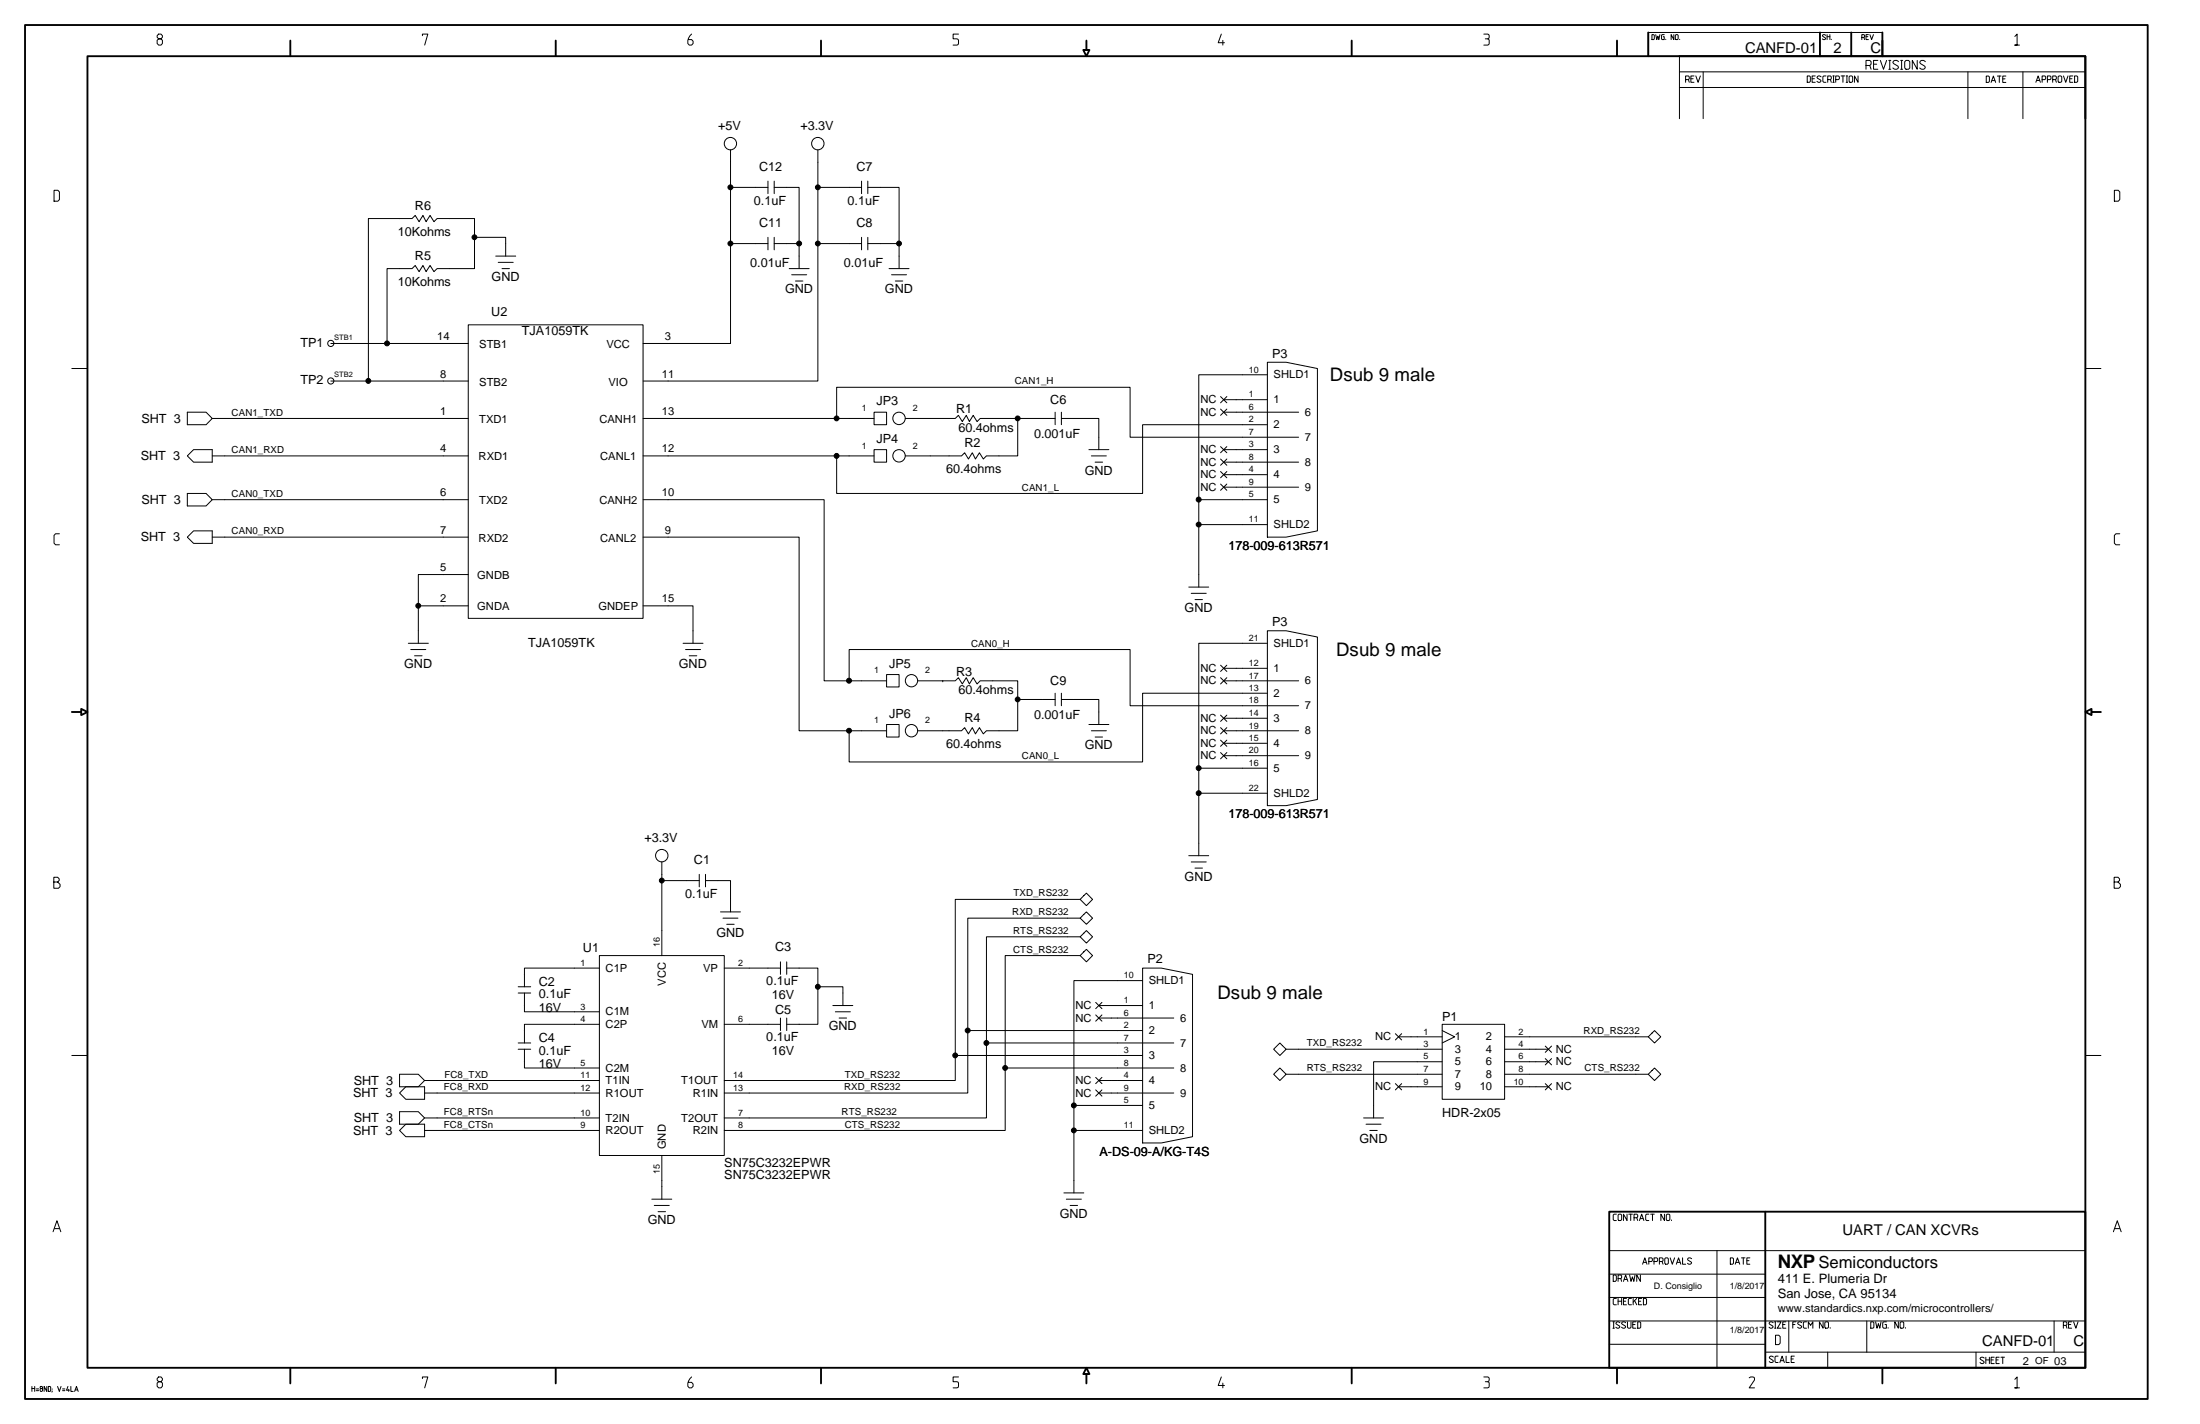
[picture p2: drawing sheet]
<svg xmlns="http://www.w3.org/2000/svg" width="432mm" height="279mm" viewBox="0 0 432 279" stroke-linecap="round" stroke-linejoin="round" font-family="sans-serif">
<g fill="none" stroke="#000" stroke-width=".2">
<path d="M31.1 6.7l-.3 .3v.3l.3 .3h.5l.3 .3v.6l-.3 .3h-.5l-.3-.3v-.6l.3-.3h.5l.3-.3v-.3l-.3-.3zM82.9 7v-.3h1.1l-.6 2.1M135.7 6.7a2.04 2.04 0 0 0-.7 1.8l.3 .3h.4l.3-.3v-.4l-.3-.3h-.6M188.1 6.7h-1v.9h.7l.3 .3-.1 .8-.9 .1M239.7 6.7l-.6 1.7h1.2M240 7.9v.9M291.2 6.7h.8a.55 .55 0 0 1 .2 .8l-.2 .1M291.5 7.6l.7 .1 .1 .8-.3 .3h-.8M324.2 6.8h.4l.1 .1v.7l-.1 .2h-.4zM325 6.8l.2 1 .2-.7 .2 .7 .2-1M326.6 6.8h-.4l-.1 .1 .1 .9h.4v-.6h-.1M326.9 7.7v.1"/>
<path d="M328.5 6.8v1l-.5-1v1M329 6.8l.4 .1v.7l-.2 .2-.4-.2v-.7zM329.6 11v12.3M329.6 17.2h79.7M329.6 14.1h79.7M329.7 7.7v.1M330.8 15.6h.6l.2-.1v-.4l-.2-.2h-.6v1.3M331.4 15.6l.2 .6M331.9 15.5h.4M332.5 14.9h-.6v1.3h.6M332.8 14.9l.5 1.3 .4-1.3M334.3 14.1v9.2"/>
<path d="M354.7 14.9h.5l.1 .2v.9l-.1 .2h-.5zM355.7 15.5h.4M356.3 14.9h-.6v1.3h.6M357.4 15.1a.47 .47 0 0 0-.8 .1l.7 .5v.3a.49 .49 0 0 1-.7 0M358.3 6.9l-.2-.1-.3 .1v.2l.5 .5-.2 .2-.4-.2M358.4 14.9h-.5l-.1 .2v.9l.1 .2h.5M358.6 6.8v1M358.6 7.2h.6M358.7 15.6h.6l.1-.1v-.4l-.1-.2h-.6v1.3M359.2 6.8v1M359.3 15.6l.1 .6M359.4 7.7v.1"/>
<path d="M359.7 14.9h.3M359.7 16.2h.3M359.9 14.9v1.3M360.3 15.6h.5l.2-.1v-.4l-.2-.2h-.5v1.3M361.4 14.9h.7M361.7 14.9v1.3M362.4 14.9h.2M362.4 16.2h.2M362.5 14.9v1.3M363.1 14.9h.4l.1 .2v.9l-.1 .2h-.4l-.2-.2v-.9zM364.7 14.9v1.3l-.7-1.3v1.3M365.4 7.3h.4l.2-.1-.2-.4h-.4v1"/>
<path d="M365.8 7.3l.2 .5M366.2 12.8h.8l.2-.2v-.5l-.2-.2h-.8v1.7M366.2 7.2h.4M366.7 6.8h-.5v1h.5M367 12.8l.2 .8M367 6.8l.3 1 .4-1M367.7 12.6h.6M368.6 11.9h-.9v1.7h.9M369.1 11.9l.6 1.7 .6-1.7M369.5 6.4h-46v4.6h46M370.7 13.6h.4M370.7 11.9h.4"/>
<path d="M370.9 11.9v1.7M372.6 12.1a.62 .62 0 0 0-1.1 .1l.1 .3 .9 .5 .1 .2-.1 .3a.7 .7 0 0 1-1-.2M373 13.6h.4M373 11.9h.4M373.2 11.9v1.7M374.1 11.9h.5l.2 .2v1.2l-.2 .3h-.5l-.3-.3v-1.2zM376.3 11.9v1.7l-1-1.7v1.7M377.9 12.1a.62 .62 0 0 0-1.1 .1l.1 .3 .9 .5 .1 .2-.1 .3a.68 .68 0 0 1-1-.2M386.2 14.1v9.2M389.8 14.9h.5l.2 .2v.9l-.2 .2h-.5zM390.8 16.2l.4-1.3 .5 1.3M391 15.8h.5"/>
<path d="M392 14.9h.7M392.4 14.9v1.3M393.1 15.5h.4M393.7 14.9h-.6v1.3h.6M395.5 7.2l.4-.5v2.1h-.4h.9M397 14.1v9.2M399.6 16.2l.4-1.3 .5 1.3M399.8 15.8h.5M400.8 15.6h.5l.2-.1v-.4l-.2-.2h-.5v1.3M401.8 15.6h.6l.1-.1v-.4l-.1-.2h-.6v1.3M402.9 15.6h.5l.2-.1v-.4l-.2-.2h-.5v1.3M403.4 15.6l.2 .6"/>
<path d="M404.1 14.9h.4l.2 .2v.9l-.2 .2h-.4l-.2-.2v-.9zM405 14.9l.4 1.3 .5-1.3M406.2 15.5h.5M406.8 14.9h-.6v1.3h.6M407.2 14.9h.4l.2 .2v.9l-.2 .2h-.4zM10.6 37.3h.8l.3 .4v1.5l-.3 .3h-.8zM143.4 36.8h7.3M143.4 29.4v38h-17.2M150.7 35.5v2.5M152 36.8h4.8v15.9M152 35.5v2.5M160.5 29.4v45.4h-34.3"/>
<path d="M160.5 36.8h8.6M169.1 35.5v2.5M170.3 36.8h6.2v15.9M170.3 35.5v2.5M415 37.3h.8l.3 .4v1.5l-.3 .3h-.8zM93.1 46.6h6.2v3.6M97.3 50.2h3.9M97.8 51.5h2.9M98.5 52.7h1.5M150.7 46.6v2.4M150.7 47.8h-7.3M152 47.8h4.8"/>
<path d="M152 46.6v2.4M154.9 52.7h3.9M155.4 53.9h2.9M156.1 55.1h1.5M160.5 47.8h8.6M169.1 46.6v2.4M170.3 47.8h6.2M170.3 46.6v2.4M174.5 52.7h3.9M175 53.9h2.9M175.7 55.1h1.5M14.1 72.3h3.1"/>
<path d="M76 67.4v-14.7h4.9l.6-.6 .8 1.2 .7-1.2 .6 1.2 .8-1.2 .8 1.2 .6-.6h7.3v-9.8h-7.3l-.6 .6-.8-1.2-.8 1.2-.6-1.2-.7 1.2-.8-1.2-.6 .6h-8.6v31.9M91.9 67.4h-27M91.9 74.8h-27M91.9 63.7h34.3v57.6h-34.3zM239.6 77.8l1.2 1.2M240.2 78.4h8.6M240.8 77.8l-1.2 1.2M248.8 71.1h3.6l6.2 1.2v31.9l-6.2 1.2h-3.6zM248.8 73.5h-13.5v41.7M409.3 72.3h3M36.8 80.9h3.6l1.3 1.2-1.3 1.2h-3.6zM36.8 96.8h3.6l1.3 1.2-1.3 1.3h-3.6z"/>
<path d="M38 88.2h3.7v2.5h-3.7l-1.2-1.2zM91.9 98h-50.2M91.9 82.1h-50.2M91.9 89.5h-50.2M126.2 98h35.6v35.6h12.2M126.2 82.1h45.4M126.2 89.5h45.4M164.2 82.1v-6.1h57.6v9.8h33.1M171.6 80.9h2.4v2.4h-2.4zM171.6 88.2h2.4v2.5h-2.4zM177.7 82.1h9.8l.6-.6 .8 1.2 .8-1.2 .6 1.2 .7-1.2 .8 1.2 .6-.6h14.7M199.7 82.1v7.4h-6.1l-.6 .6-.8-1.3-.7 1.3-.7-1.3-.7 1.3-.8-1.3-.6 .7h-11"/>
<path d="M207.1 80.9v2.4M208.3 80.9v2.4M208.3 82.1h7.4v6.1M213.7 88.2h3.9M214.2 89.5h2.9M214.9 90.7h1.5M235.3 98h13.5M239.6 80.3l1.2 1.2M239.6 87.6l1.2 1.2M239.6 90.1l1.2 1.2M239.6 92.5l1.2 1.2M239.6 95l1.2 1.2"/>
<path d="M240.2 88.2h8.6M240.2 93.1h8.6M240.2 95.6h14.7M240.8 80.3l-1.2 1.2M240.8 87.6l-1.2 1.2M240.8 90.1l-1.2 1.2M240.8 92.5l-1.2 1.2M240.8 95l-1.2 1.2M248.8 83.3h-24.5v13.5h-60.1v-7.3M254.9 80.9h-14.7M254.9 90.7h-14.7M11.7 104.7h-.8l-.3 .4v1.5l.3 .3h.8"/>
<path d="M38 104.2h3.7v2.4h-3.7l-1.2-1.2zM91.9 112.7h-9.8v13.5M91.9 118.9h-9.8M91.9 105.4h-50.2M126.2 118.9h9.8v7.3M126.2 105.4h30.6v38h17.2M233.3 115.2h3.9M233.8 116.4h2.9M234.5 117.6h1.5M235.3 102.9h13.5M416.1 104.7h-.8l-.3 .4v1.5l.3 .3h.8M80.1 126.2h4"/>
<path d="M80.6 127.4h3M81.4 128.7h1.4M134.1 126.2h3.9M134.6 127.4h2.9M135.3 128.7h1.5M166.7 133.6v-6.2h55.1v11.1h33.1M174 132.4h2.5v2.4h-2.5zM180.1 133.6h4.9M185 133.6h2.5l.6-.6 .8 1.2 .8-1.2 .6 1.2 .7-1.2 .8 1.2 .6-.6h7.3v3.6h7.4M185 133.6h.1M199.7 137.2v6.2h-6.1l-.6 .6-.8-1.2-.7 1.2-.7-1.2-.7 1.2-.8-1.2-.6 .6h-8.6M207.1 136v2.5"/>
<path d="M208.3 136v2.5M208.3 137.2h7.4v5M239.6 130.5l1.2 1.2M239.6 133l1.2 1.2M240.2 131.1h8.6M240.2 133.6h14.7M240.8 130.5l-1.2 1.2M240.8 133l-1.2 1.2M248.8 123.8h3.6l6.2 1.2v31.9l-6.2 1.2h-3.6zM248.8 126.2h-13.5v41.7M248.8 136h-24.5v13.5h-57.6v-6.1M174 142.2h2.5v2.4h-2.5z"/>
<path d="M213.7 142.2h3.9M214.2 143.4h2.9M214.9 144.6h1.5M235.3 155.6h13.5M235.3 150.7h13.5M239.6 140.3l1.2 1.2M239.6 142.8l1.2 1.2M239.6 145.2l1.2 1.2M239.6 147.7l1.2 1.2M240.2 140.9h8.6M240.2 143.4h14.7M240.2 145.8h8.6"/>
<path d="M240.2 148.3h14.7M240.8 140.3l-1.2 1.2M240.8 142.8l-1.2 1.2M240.8 145.2l-1.2 1.2M240.8 147.7l-1.2 1.2M10.6 173.1h.7l.3-.4v-.3l-.3-.3h-.7v2.2h.9l.3-.3v-.5l-.5-.4M129.9 169.1v18.4M129.9 172.8h7.3M137.2 171.6v2.4M138.5 172.8h4.9v6.1M138.5 171.6v2.4M141.4 178.9h3.9"/>
<path d="M212 176.5h-24.5v35.5h-45.3M212.7 175.7l.5-.5 1.2 1.3-1.2 1.2-1.2-1.2zM212.7 179.4l.5-.5 1.2 1.2-1.2 1.3-1.2-1.3zM233.3 167.9h3.9M233.8 169.1h2.9M234.5 170.3h1.5M415 173.1h.7l.3-.4v-.3l-.3-.3h-.7v2.2h.9l.3-.3v-.5l-.5-.4M101.7 193.6h2.5M101.7 194.8h2.5M102.9 194.8v3.7h14.7M117.6 187.5h24.6v39.2h-24.6zM117.6 189.9h-14.7v3.7"/>
<path d="M141.9 180.1h2.9M142.6 181.4h1.5M153.2 188.7v2.5M153.2 199.7v2.5M153.2 189.9h-11M154.4 189.9h6.1v11.1h-6.1M154.4 188.7v2.5M154.4 199.7v2.5M160.5 193.6h4.9v3.7M163.5 197.3h3.9M164 198.5h2.9M164.7 199.7h1.5"/>
<path d="M212 180.1h-22.1v34.4h-47.7M212 183.8h-18.4v35.6h-51.4M212 187.5h-14.7v34.3h-55.1M212.7 186.8l.5-.5 1.2 1.2-1.2 1.2-1.2-1.2zM213.2 182.6l1.2 1.2-1.2 1.2-1.2-1.2zM215.1 196.7l1.2 1.2M215.1 199.1l1.2 1.3M215.7 197.3h8.6M216.3 196.7l-1.2 1.2M216.3 199.1l-1.2 1.3M224.3 189.9h3.6l6.2 1.3v31.8l-6.2 1.3h-3.6zM224.3 192.4h-13.5v41.7"/>
<path d="M230.4 199.7h-14.7M14.1 207.1h3.1M78.4 214.5l1.3-1.3h3.6v2.5h-3.6zM78.4 210.8h3.7l1.2 1.2-1.2 1.2h-3.7zM78.4 218.1h3.7l1.2 1.3-1.2 1.2h-3.7zM83.3 212h34.3M83.3 219.4h34.3M83.3 214.5h34.3M101.7 204.6h2.5M101.7 205.9h2.5M102.9 205.9v3.7h14.7M117.6 201h-14.7v3.6"/>
<path d="M153.2 201h-11M187.5 207.1h36.8M189.9 202.2h34.4M215.1 211.4l1.2 1.2M215.1 213.8l1.2 1.3M216.3 211.4l-1.2 1.2M216.3 213.8l-1.2 1.3M224.3 212h-8.6M224.3 216.9h-13.5M230.4 214.5h-14.7M230.4 204.6h-36.8M230.4 209.5h-33.1"/>
<path d="M250 205.9l1.2-1.3 1.2 1.3-1.2 1.2zM250 210.8l1.2-1.2 1.2 1.2-1.2 1.2zM252.4 210.8h30.7M252.4 205.9h30.7M267.6 219.4h3.9M273.9 212.6l1.2 1.2M273.9 202.8l1.2 1.2M274.5 213.2h8.6M274.5 203.4h8.6M275.1 212.6l-1.2 1.2M275.1 202.8l-1.2 1.2M283.1 201h12.2v14.7h-12.2z"/>
<path d="M283.1 202.2l2.4 1.2-2.4 1.2M283.1 208.3h-13.5v11.1M303.3 212.6l1.2 1.2M303.3 207.7l1.2 1.2M303.3 205.3l1.2 1.2M303.9 205.9h-8.6M303.9 213.2h-8.6M303.9 208.3h-8.6M304.5 212.6l-1.2 1.2M304.5 207.7l-1.2 1.2M304.5 205.3l-1.2 1.2M323.5 203.4h-28.2"/>
<path d="M323.5 210.8h-28.2M324.7 202.2l1.3 1.2-1.3 1.2-1.2-1.2zM324.7 209.5l1.3 1.3-1.3 1.2-1.2-1.2zM409.3 207.1h3M78.4 221.8l1.3-1.2h3.6v2.4h-3.6zM83.3 221.8h34.3M127.9 235.3h3.9M128.4 236.5h3M129.2 237.7h1.4M129.9 226.7v8.6M208.8 234.1h3.9M209.3 235.3h2.9"/>
<path d="M210 236.5h1.5M224.3 221.8h-13.5M268.1 220.6h3M268.9 221.8h1.4M317.2 238.2h-.4l-.2 .2v.9l.2 .2h.4M317.8 238.2h.3l.2 .2v.9l-.2 .2h-.3l-.2-.2v-.9zM319.3 238.2v1.3l-.7-1.3v1.3M319.7 238.2h.7M320.1 238.2v1.3M320.7 238.9h.5l.2-.1v-.4l-.2-.2h-.5v1.3M321.2 238.9l.2 .6M321.8 239.5l.4-1.3 .4 1.3"/>
<path d="M321.9 239.1h.6M323.6 238.2h-.4l-.2 .2v.9l.2 .2h.4M324 238.2h.7M324.3 238.2v1.3M326.7 238.2v1.3l-.7-1.3v1.3M327.2 238.2h.4l.1 .2v.9l-.1 .2h-.4l-.2-.2v-.9zM328.1 239.4v.1M10.4 241.7l.8-2.2 .7 2.2M10.7 241.1h.9M315.8 245.4h93.5M315.8 254.6h30.7M315.8 250h30.7"/>
<path d="M315.8 259.2h93.5M316.6 259.4h.3M316.6 250.2h.5l.1 .1v.9l-.1 .2h-.5zM316.7 259.4v1.2M317.2 254.8h-.4l-.2 .1v.9l.2 .2h.4M317.6 254.8v1.2M317.6 255.3h.7M317.6 250.9h.5l.2-.2v-.4l-.2-.1h-.5v1.2M317.9 259.5a.47 .47 0 0 0-.8 .1l.7 .6 .1 .1-.1 .2a.47 .47 0 0 1-.7-.1M318.1 250.9l.2 .5M318.3 254.8v1.2M318.6 255.3h.5"/>
<path d="M318.6 251.4l.5-1.2 .4 1.2M318.8 251h.5M319.1 259.5a.47 .47 0 0 0-.8 .1l.7 .6v.3a.49 .49 0 0 1-.7-.1M319.2 254.8h-.6v1.2h.6M319.4 259.4v1l.2 .2h.4l.1-.2v-1M319.8 250.2l.3 1.2 .3-.9 .3 .9 .2-1.2M320.2 254.8h-.4l-.2 .1v.9l.2 .2h.4M320.5 259.9h.4M320.5 254.8v1.2M320.8 255.2l.4 .8M321.1 259.4h-.6v1.2h.6M321.2 254.8l-.7 .7"/>
<path d="M321.4 259.4h.5l.1 .1v.9l-.1 .2h-.5zM321.6 255.3h.4M322 250.2v1.2l-.8-1.2v1.2M322.2 254.8h-.6v1.2h.6M322.4 248.1l.4-1.3 .5 1.3M322.6 254.8h.4l.2 .1v.9l-.2 .2h-.4zM322.6 247.7h.5M323.6 247.5h.5l.2-.1v-.4l-.2-.2h-.5v1.3M324.6 247.5h.6l.2-.1v-.4l-.2-.2h-.6v1.3M325.7 247.5h.5l.2-.1v-.4l-.2-.2h-.5v1.3M326.2 247.5l.2 .6M326.9 246.8h.4l.1 .2v.9l-.1 .2h-.4l-.2-.2v-.9z"/>
<path d="M327.8 246.8l.4 1.3 .5-1.3M329 248.1l.5-1.3 .4 1.3M329.2 247.7h.5M330.2 246.8v1.3h.7M332 247a.47 .47 0 0 0-.8 .1l.8 .7-.3 .3-.5-.2M337 245.4v23M339.6 246.8h.5l.1 .2v.9l-.1 .2h-.5zM340.6 248.1l.4-1.3 .5 1.3M340.7 247.7h.6M341.8 246.8h.7M342.2 246.8v1.3M342.9 247.4h.4"/>
<path d="M343.5 246.8h-.6v1.3h.6M348 259.5a.47 .47 0 0 0-.8 .1l.8 .7-.3 .3-.5-.2M348.3 259.4h.3M348.4 259.4v1.2M348.8 259.4h.8l-.8 1.2h.8M349.9 259.9h.5M350.5 259.4h-.6v1.2h.6M351.1 259.2v6.1M351.9 259.9h.4M352.5 259.4h-.6v1.2M353.6 259.5a.47 .47 0 0 0-.8 .1l.8 .7a.45 .45 0 0 1-.3 .3 .45 .45 0 0 1-.5-.2M354.6 259.4h-.5l-.2 .1v.9l.2 .2h.5"/>
<path d="M357.8 259.4v1.2l-.7-1.2v1.2M358.3 259.4h.4l.2 .1v.9l-.2 .2h-.4l-.1-.2v-.9zM366.4 259.2v6.1M367.2 259.4h.4l.2 .1v.9l-.2 .2h-.4zM368.1 259.4l.3 1.2 .3-.9 .3 .9 .2-1.2M370.2 259.4h-.5l-.2 .1v.9l.2 .2h.5v-.7h-.2M372.6 259.4v1.2l-.7-1.2v1.2M373.1 259.4h.4l.2 .1v.9l-.2 .2h-.4l-.2-.2v-.9zM403.2 259.2v6.1M406 259.9h.4M406.6 259.4h-.6v1.2h.6M407 259.4l.4 1.2 .5-1.2"/>
<path d="M414.8 241.7l.8-2.2 .7 2.2M415.1 241.1h.9M6.3 272v1M6.3 272.4h.5M6.8 272v1M7.1 272.9h.5M7.1 272.5h.5M8 272l-.1 .3 .4 .3-.1 .4h-.2l-.1-.4 .3-.2 .1-.2zM9.2 272v1l-.5-1v1M9.5 272l.4 .2v.7l-.1 .1h-.3zM10.2 272.9v.2M10.2 272.5v.1"/>
<path d="M11.3 272l.3 1 .4-1M12.3 272.9h.4M12.3 272.5h.4M13.3 272l-.2 .8h.5M13.5 272.6v.4M13.9 272v1h.5M14.6 273l.4-1 .3 1M14.8 272.7h.4M31.1 270.2l-.3 .3v.3l.3 .3h.5l.3 .3v.6l-.3 .3h-.5l-.3-.3v-.6l.3-.3h.5l.3-.3v-.3l-.3-.3zM82.9 270.5v-.3h1.1l-.6 2.1M135.7 270.2a2.03 2.03 0 0 0-.7 1.8l.3 .3h.4l.3-.3v-.4l-.3-.4h-.6M188.1 270.2h-1v.9h.7l.3 .3-.1 .8-.9 .1"/>
<path d="M239.7 270.2l-.6 1.6h1.2M240 271.4v.9M291.2 270.2h.8a.5 .5 0 0 1 .3 .4 .5 .5 0 0 1-.3 .5M291.5 271.1l.7 .1 .1 .8-.3 .3h-.8M315.8 263.8h30.7M316.6 260.6h.3M343.3 270.3l.3-.1h.5l.2 .1 .1 .2v.3l-1.1 1.5h1.1M346.5 265.3h62.8M348.1 266.3a.47 .47 0 0 0-.8 .1l.8 .7a.45 .45 0 0 1-.8 0M348.3 260.6h.3M348.5 262h.6l.3 .3v1.2l-.3 .3h-.6zM349 266.1h-.4l-.2 .2v.8l.2 .2h.4"/>
<path d="M349.3 267.3l.5-1.2 .4 1.2M349.5 267h.6M350.6 266.1v1.2h.6M351.6 266.6h.4M352.2 266.1h-.6v1.2h.6M354.9 260.6v-1.2l.5 .7 .4-.7v1.2M358.7 265.3v3.1M359.2 260.5v.1M370.6 260.5v.1M374 260.5v.1M387.8 265.3v3.1M389.4 266.5l-.5-.2-.3 .3 .7 .5 .1 .2-.1 .1a.47 .47 0 0 1-.7-.1"/>
<path d="M389.8 266.3v1.2M389.8 266.8h.7M390.5 266.3v1.2M390.8 266.8h.4M391.4 266.3h-.6v1.2h.6M391.8 266.8h.4M392.4 266.3h-.6v1.2h.6M392.7 266.3h.7M393.1 266.3v1.2M395.5 270.6l.4-.4v2.1h-.4h.9M405 260.1h.5l.2-.2v-.4l-.2-.1h-.5v1.2M405.5 260.1l.2 .5"/>
<circle cx="143.4" cy="28.2" r="1.21"/>
<circle cx="160.5" cy="28.2" r="1.22"/>
<circle cx="64.9" cy="67.4" r=".61"/>
<circle cx="64.9" cy="74.7" r=".61"/>
<circle cx="176.5" cy="89.4" r="1.22"/>
<circle cx="176.5" cy="82.1" r="1.22"/>
<circle cx="178.9" cy="133.6" r="1.21"/>
<circle cx="178.9" cy="143.4" r="1.21"/>
<circle cx="129.9" cy="167.9" r="1.22"/>
</g>
<g fill="#000" stroke="#000" stroke-width=".2">
<circle cx="143.4" cy="36.8" r=".48"/>
<circle cx="160.5" cy="36.8" r=".48"/>
<circle cx="93.1" cy="46.6" r=".48"/>
<circle cx="143.4" cy="47.8" r=".48"/>
<circle cx="156.9" cy="47.8" r=".48"/>
<circle cx="160.5" cy="47.8" r=".48"/>
<circle cx="176.5" cy="47.8" r=".48"/>
<circle cx="72.3" cy="74.7" r=".48"/>
<circle cx="76" cy="67.4" r=".48"/>
<circle cx="164.2" cy="89.4" r=".48"/>
<circle cx="164.2" cy="82.1" r=".48"/>
<circle cx="199.7" cy="82.1" r=".48"/>
<circle cx="235.3" cy="98" r=".49"/>
<circle cx="82.1" cy="118.9" r=".48"/>
<circle cx="235.3" cy="102.9" r=".48"/>
<circle cx="166.6" cy="133.6" r=".49"/>
<circle cx="199.7" cy="137.2" r=".48"/>
<circle cx="166.7" cy="143.4" r=".48"/>
<circle cx="235.3" cy="150.7" r=".48"/>
<circle cx="235.3" cy="155.6" r=".48"/>
<circle cx="129.9" cy="172.8" r=".48"/>
<circle cx="160.5" cy="193.6" r=".48"/>
<circle cx="187.5" cy="207.1" r=".48"/>
<circle cx="189.9" cy="202.2" r=".48"/>
<circle cx="193.6" cy="204.6" r=".48"/>
<circle cx="197.3" cy="209.5" r=".48"/>
<circle cx="210.8" cy="216.9" r=".48"/>
<circle cx="210.8" cy="221.8" r=".48"/>
</g>
<g fill="none" stroke="#000" stroke-width=".37">
<path d="M4.9 4.9h416.6v269.6h-416.6zM17.2 11h392.1v257.4h-392.1zM57 8v3M109.1 8v3M161.1 8v3M213.2 8v1.8h-.6l.6 1.2 .6-1.2h-.6M265.3 8v3M317.4 8v3M323.5 6.4v4.6M329.6 11h79.7v12.3M357.2 6.4v4.6M363.3 6.4v4.6"/>
<path d="M369.5 6.4v4.6M14.1 139.7h1.8v.6l1.3-.6-1.3-.6v.6M410.5 139.7v.6l-1.2-.6 1.2-.6v.6h1.8M315.8 237.7h93.5v30.7h-93.5zM346.5 237.7v30.7M57 268.4v3M109.1 268.4v3M161.1 268.4v3M213.2 269.6h-.6l.6-1.2 .6 1.2h-.6v1.8M265.3 268.4v3M317.4 268.4v3M369.5 268.4v3"/>
</g>
<g font-size="3.7">
<text x="261" y="74.7">Dsub 9 male</text>
<text x="262.2" y="128.7">Dsub 9 male</text>
<text x="239" y="196.1">Dsub 9 male</text>
<text x="348.9" y="248.7">NXP</text>
</g>
<text font-size="3.3" x="356.9" y="248.8">Semiconductors</text>
<g font-size="2.9">
<text x="342.5" y="10.5">CANFD-01</text>
<text x="359.9" y="10.5">2</text>
<text x="367.1" y="10.5">C</text>
<text x="361.7" y="242.4">UART / CAN XCVRs</text>
<text x="389.1" y="264.1">CANFD-01</text>
<text x="407" y="264.1">C</text>
</g>
<g font-size="2.5">
<text x="141" y="25.5">+5V</text>
<text x="157.1" y="25.5">+3.3V</text>
<text x="149" y="33.5">C12</text>
<text x="168.1" y="33.5">C7</text>
<text x="81.4" y="41.2">R6</text>
<text x="148" y="40.1">0.1uF</text>
<text x="166.3" y="40.1">0.1uF</text>
<text x="78.1" y="46.3">10Kohms</text>
<text x="149" y="44.5">C11</text>
<text x="168.1" y="44.5">C8</text>
<text x="81.4" y="51">R5</text>
<text x="147.3" y="52.4">0.01uF</text>
<text x="165.6" y="52.4">0.01uF</text>
<text x="78.1" y="56.1">10Kohms</text>
<text x="96.5" y="55.1">GND</text>
<text x="154.1" y="57.6">GND</text>
<text x="173.7" y="57.6">GND</text>
<text x="96.4" y="62.1">U2</text>
<text x="102.4" y="65.7">TJA1059TK</text>
<text x="59" y="68">TP1</text>
<text x="249.7" y="70.1">P3</text>
<text x="59" y="75.3">TP2</text>
<text x="27.8" y="82.9">SHT 3</text>
<text x="172" y="79.5">JP3</text>
<text x="187.7" y="81.1">R1</text>
<text x="206.1" y="79.4">C6</text>
<text x="172" y="86.9">JP4</text>
<text x="188.1" y="84.8">60.4ohms</text>
<text x="189.3" y="87.7">R2</text>
<text x="202.9" y="86">0.001uF</text>
<text x="27.6" y="90.3">SHT 3</text>
<text x="185.7" y="92.9">60.4ohms</text>
<text x="212.9" y="93.1">GND</text>
<text x="27.8" y="98.8">SHT 3</text>
<text x="27.6" y="106.2">SHT 3</text>
<text x="241.1" y="107.9">178-009-613R571</text>
<text x="232.5" y="120.1">GND</text>
<text x="249.7" y="122.8">P3</text>
<text x="79.3" y="131.1">GND</text>
<text x="103.7" y="127">TJA1059TK</text>
<text x="133.2" y="131.1">GND</text>
<text x="174.5" y="131">JP5</text>
<text x="187.7" y="132.6">R3</text>
<text x="188.1" y="136.2">60.4ohms</text>
<text x="206.1" y="134.5">C9</text>
<text x="174.5" y="140.8">JP6</text>
<text x="189.3" y="141.6">R4</text>
<text x="202.9" y="141.1">0.001uF</text>
<text x="185.7" y="146.8">60.4ohms</text>
<text x="212.9" y="147">GND</text>
<text x="241.1" y="160.6">178-009-613R571</text>
<text x="126.5" y="165.2">+3.3V</text>
<text x="136.2" y="169.5">C1</text>
<text x="232.5" y="172.8">GND</text>
<text x="134.5" y="176.2">0.1uF</text>
<text x="140.6" y="183.8">GND</text>
<text x="114.4" y="186.8">U1</text>
<text x="152.1" y="186.7">C3</text>
<text x="225.2" y="189">P2</text>
<text x="105.8" y="193.4">C2</text>
<text x="105.8" y="195.9">0.1uF</text>
<text x="150.4" y="193.3">0.1uF</text>
<text x="151.5" y="195.9">16V</text>
<text x="105.8" y="198.5">16V</text>
<text x="152.1" y="198.9">C5</text>
<text x="162.7" y="202.2">GND</text>
<text x="283.1" y="200.3">P1</text>
<text x="105.8" y="204.5">C4</text>
<text x="105.8" y="206.9">0.1uF</text>
<text x="105.8" y="209.5">16V</text>
<text x="150.4" y="204.3">0.1uF</text>
<text x="151.5" y="207">16V</text>
<text x="69.3" y="215.2">SHT 3</text>
<text x="69.4" y="212.8">SHT 3</text>
<text x="69.4" y="220.2">SHT 3</text>
<text x="283.1" y="219.1">HDR-2x05</text>
<text x="69.3" y="222.6">SHT 3</text>
<text x="215.8" y="226.8">A-DS-09-A/KG-T4S</text>
<text x="266.8" y="224.2">GND</text>
<text x="142.2" y="231.4">SN75C3232EPWR</text>
<text x="142.2" y="228.9">SN75C3232EPWR</text>
<text x="208" y="238.9">GND</text>
<text x="127.1" y="240.2">GND</text>
<text x="348.9" y="251.8">411 E. Plumeria Dr</text>
<text x="348.9" y="254.7">San Jose, CA 95134</text>
</g>
<g font-size="2.2">
<text x="85.8" y="66.7">14</text>
<text x="94.1" y="68.3">STB1</text>
<text x="119" y="68.3">VCC</text>
<text x="130.5" y="66.7">3</text>
<text x="86.4" y="74.1">8</text>
<text x="94.1" y="75.6">STB2</text>
<text x="119.4" y="75.6">VIO</text>
<text x="129.9" y="74.1">11</text>
<text x="250" y="74.3">SHLD1</text>
<text x="86.4" y="81.4">1</text>
<text x="94" y="83">TXD1</text>
<text x="117.6" y="83">CANH1</text>
<text x="129.9" y="81.4">13</text>
<text x="235.6" y="79.1">NC</text>
<text x="235.6" y="81.6">NC</text>
<text x="250" y="79.1">1</text>
<text x="256.1" y="81.6">6</text>
<text x="86.4" y="88.8">4</text>
<text x="129.9" y="88.8">12</text>
<text x="235.6" y="88.9">NC</text>
<text x="250" y="84.1">2</text>
<text x="250" y="88.9">3</text>
<text x="256.1" y="86.5">7</text>
<text x="93.9" y="90.3">RXD1</text>
<text x="117.8" y="90.3">CANL1</text>
<text x="235.6" y="91.4">NC</text>
<text x="235.6" y="93.9">NC</text>
<text x="250" y="93.9">4</text>
<text x="256.1" y="91.4">8</text>
<text x="86.4" y="97.4">6</text>
<text x="94" y="98.9">TXD2</text>
<text x="117.6" y="98.9">CANH2</text>
<text x="129.9" y="97.4">10</text>
<text x="235.6" y="96.3">NC</text>
<text x="250" y="98.8">5</text>
<text x="256.1" y="96.3">9</text>
<text x="86.4" y="104.7">7</text>
<text x="93.9" y="106.3">RXD2</text>
<text x="117.8" y="106.3">CANL2</text>
<text x="130.5" y="104.7">9</text>
<text x="250" y="103.7">SHLD2</text>
<text x="86.4" y="112.1">5</text>
<text x="93.7" y="113.6">GNDB</text>
<text x="86.4" y="118.2">2</text>
<text x="93.7" y="119.8">GNDA</text>
<text x="117.5" y="119.8">GNDEP</text>
<text x="129.9" y="118.2">15</text>
<text x="235.6" y="131.8">NC</text>
<text x="250" y="131.8">1</text>
<text x="250" y="126.9">SHLD1</text>
<text x="235.6" y="134.3">NC</text>
<text x="250" y="136.7">2</text>
<text x="256.1" y="134.3">6</text>
<text x="235.6" y="141.6">NC</text>
<text x="250" y="141.6">3</text>
<text x="256.1" y="139.2">7</text>
<text x="235.6" y="144.1">NC</text>
<text x="235.6" y="146.5">NC</text>
<text x="235.6" y="149">NC</text>
<text x="250" y="146.5">4</text>
<text x="256.1" y="144.1">8</text>
<text x="256.1" y="149">9</text>
<text x="250" y="151.4">5</text>
<text x="250" y="156.4">SHLD2</text>
<text x="118.9" y="190.7">C1P</text>
<text x="138" y="190.7">VP</text>
<text x="130.7" y="193.4" transform="rotate(-90 130.7 193.4)">VCC</text>
<text x="225.5" y="193.1">SHLD1</text>
<text x="118.9" y="199.2">C1M</text>
<text x="118.9" y="201.7">C2P</text>
<text x="137.7" y="201.7">VM</text>
<text x="211.1" y="198">NC</text>
<text x="211.1" y="200.5">NC</text>
<text x="225.5" y="198">1</text>
<text x="225.5" y="202.9">2</text>
<text x="231.6" y="200.5">6</text>
<text x="225.5" y="207.8">3</text>
<text x="231.6" y="205.4">7</text>
<text x="269.9" y="204.2">NC</text>
<text x="285.5" y="209">5</text>
<text x="285.5" y="206.6">3</text>
<text x="285.5" y="204.2">1</text>
<text x="291.7" y="209">6</text>
<text x="291.7" y="206.6">4</text>
<text x="291.7" y="204.2">2</text>
<text x="305.4" y="209">NC</text>
<text x="305.4" y="206.6">NC</text>
<text x="118.9" y="210.3">C2M</text>
<text x="118.9" y="212.7">T1IN</text>
<text x="118.9" y="215.2">R1OUT</text>
<text x="133.7" y="212.7">T1OUT</text>
<text x="136" y="215.2">R1IN</text>
<text x="211.1" y="212.7">NC</text>
<text x="211.1" y="215.2">NC</text>
<text x="225.5" y="212.7">4</text>
<text x="231.6" y="210.3">8</text>
<text x="231.6" y="215.2">9</text>
<text x="269.9" y="214">NC</text>
<text x="285.5" y="214">9</text>
<text x="285.5" y="211.5">7</text>
<text x="290.4" y="214">10</text>
<text x="291.7" y="211.5">8</text>
<text x="305.4" y="214">NC</text>
<text x="118.9" y="220.1">T2IN</text>
<text x="133.7" y="220.1">T2OUT</text>
<text x="225.5" y="217.6">5</text>
<text x="118.9" y="222.5">R2OUT</text>
<text x="130.7" y="225.5" transform="rotate(-90 130.7 225.5)">GND</text>
<text x="136" y="222.5">R2IN</text>
<text x="225.5" y="222.5">SHLD2</text>
<text x="348.9" y="257.5">www.standardics.nxp.com/microcontrollers/</text>
<text x="397" y="267.7">2</text>
<text x="403.2" y="267.7">03</text>
</g>
<g font-size="1.9">
<text x="199.2" y="75.4">CAN1_H</text>
<text x="45.5" y="81.5">CAN1_TXD</text>
<text x="45.5" y="88.9">CAN1_RXD</text>
<text x="45.5" y="97.5">CAN0_TXD</text>
<text x="200.6" y="96.2">CAN1_L</text>
<text x="45.5" y="104.8">CAN0_RXD</text>
<text x="190.6" y="126.9">CAN0_H</text>
<text x="200.6" y="148.9">CAN0_L</text>
<text x="198.7" y="179.6">RXD_RS232</text>
<text x="198.9" y="175.9">TXD_RS232</text>
<text x="198.9" y="183.3">RTS_RS232</text>
<text x="198.9" y="186.9">CTS_RS232</text>
<text x="310.8" y="202.9">RXD_RS232</text>
<text x="256.5" y="205.3">TXD_RS232</text>
<text x="87.1" y="213.9">FC8_RXD</text>
<text x="87.2" y="211.4">FC8_TXD</text>
<text x="165.7" y="213.9">RXD_RS232</text>
<text x="165.8" y="211.4">TXD_RS232</text>
<text x="256.5" y="210.2">RTS_RS232</text>
<text x="311" y="210.2">CTS_RS232</text>
<text x="87.1" y="218.8">FC8_RTSn</text>
<text x="87.1" y="221.2">FC8_CTSn</text>
<text x="165.2" y="218.8">RTS_RS232</text>
<text x="165.8" y="221.2">CTS_RS232</text>
<text x="399.5" y="267.7">OF</text>
</g>
<g font-size="1.8">
<text x="245.1" y="78">1</text>
<text x="245.1" y="73.1">10</text>
<text x="169.2" y="80.7">1</text>
<text x="179.2" y="80.7">2</text>
<text x="245.1" y="80.4">6</text>
<text x="245.1" y="82.9">2</text>
<text x="169.2" y="88">1</text>
<text x="179.2" y="88">2</text>
<text x="245.1" y="85.3">7</text>
<text x="245.1" y="87.8">3</text>
<text x="245.1" y="95.1">9</text>
<text x="245.1" y="90.2">8</text>
<text x="245.1" y="92.7">4</text>
<text x="245.1" y="97.6">5</text>
<text x="245.1" y="102.5">11</text>
<text x="245.1" y="125.8">21</text>
<text x="245.1" y="130.7">12</text>
<text x="171.6" y="132.1">1</text>
<text x="181.6" y="132.1">2</text>
<text x="245.1" y="133.1">17</text>
<text x="245.1" y="135.6">13</text>
<text x="171.6" y="141.9">1</text>
<text x="181.6" y="141.9">2</text>
<text x="245.1" y="142.9">19</text>
<text x="245.1" y="138">18</text>
<text x="245.1" y="140.5">14</text>
<text x="245.1" y="147.8">20</text>
<text x="245.1" y="145.4">15</text>
<text x="245.1" y="150.3">16</text>
<text x="245.1" y="155.2">22</text>
<text x="129.5" y="185.8" transform="rotate(-90 129.5 185.8)">16</text>
<text x="114" y="189.5">1</text>
<text x="144.9" y="189.5">2</text>
<text x="220.6" y="192">10</text>
<text x="220.6" y="196.9">1</text>
<text x="114" y="200.5">4</text>
<text x="114" y="198.1">3</text>
<text x="144.9" y="200.5">6</text>
<text x="220.6" y="199.3">6</text>
<text x="220.6" y="201.8">2</text>
<text x="279.4" y="203">1</text>
<text x="298" y="203">2</text>
<text x="114" y="209.1">5</text>
<text x="220.6" y="209.1">8</text>
<text x="220.6" y="204.2">7</text>
<text x="220.6" y="206.7">3</text>
<text x="279.4" y="205.4">3</text>
<text x="279.4" y="207.9">5</text>
<text x="298" y="205.4">4</text>
<text x="298" y="207.9">6</text>
<text x="114" y="211.6">11</text>
<text x="114" y="214">12</text>
<text x="143.9" y="214">13</text>
<text x="143.9" y="211.6">14</text>
<text x="220.6" y="214">9</text>
<text x="220.6" y="211.6">4</text>
<text x="279.4" y="210.3">7</text>
<text x="279.4" y="212.8">9</text>
<text x="297.1" y="212.8">10</text>
<text x="298" y="210.3">8</text>
<text x="114" y="218.9">10</text>
<text x="114" y="221.4">9</text>
<text x="144.9" y="221.4">8</text>
<text x="144.9" y="218.9">7</text>
<text x="220.6" y="216.5">5</text>
<text x="220.6" y="221.4">11</text>
<text x="129.5" y="230.4" transform="rotate(-90 129.5 230.4)">15</text>
<text x="324.6" y="253">D. Consiglio</text>
<text x="339.5" y="253">1/8/2017</text>
<text x="339.5" y="261.6">1/8/2017</text>
</g>
<g font-size="1.5">
<text x="65.6" y="66.7">STB1</text>
<text x="65.6" y="74">STB2</text>
</g>
</svg>
